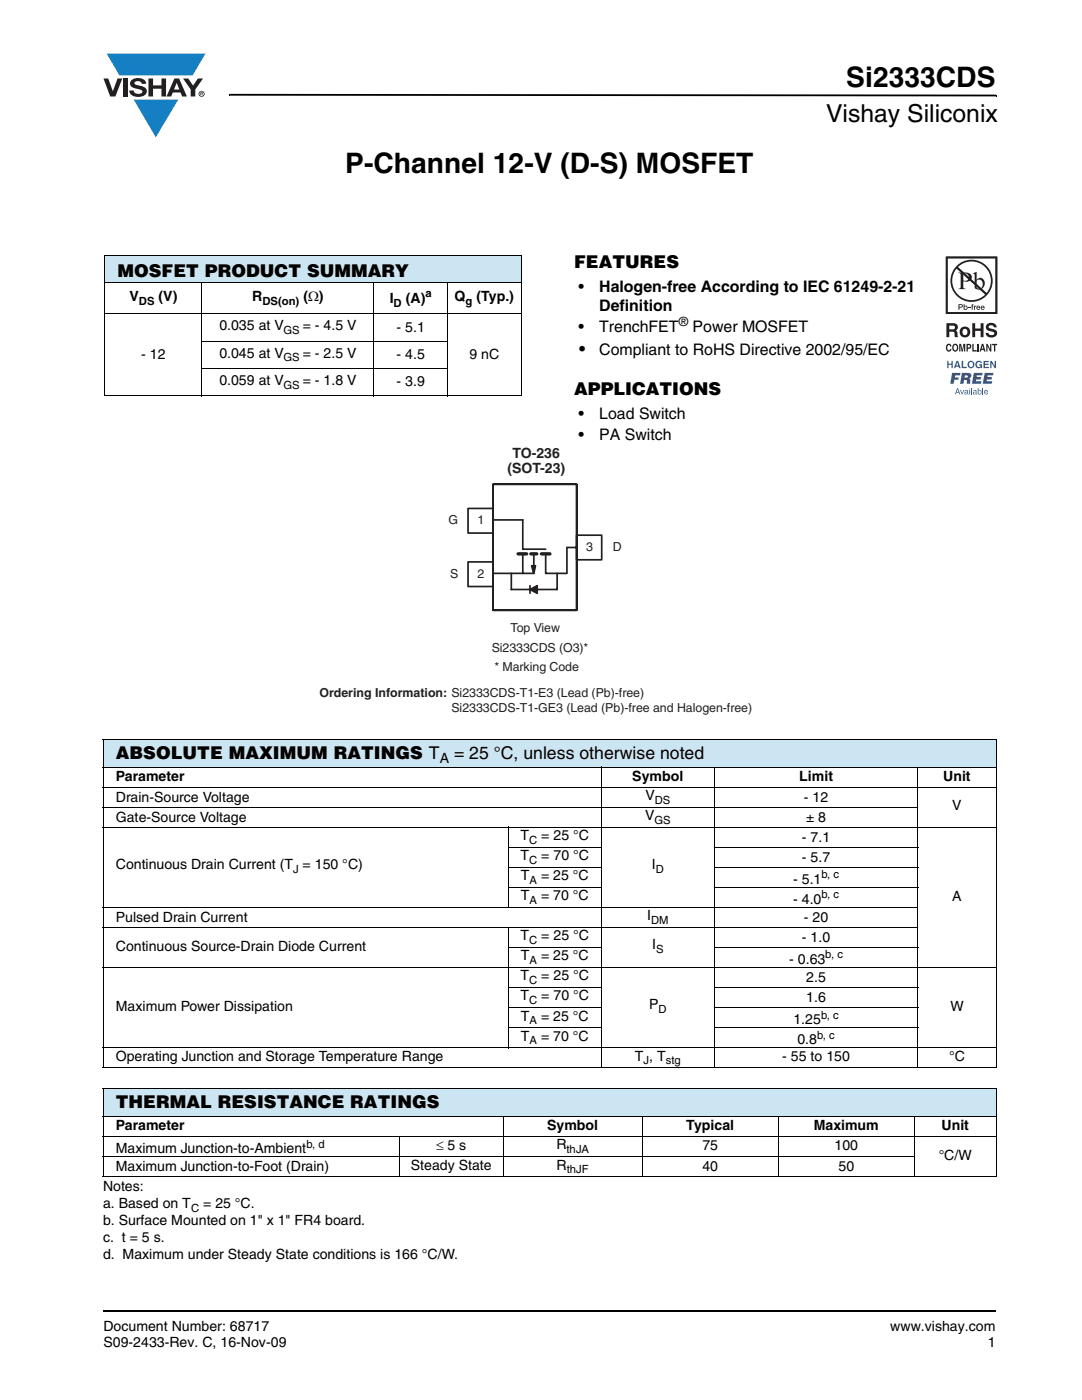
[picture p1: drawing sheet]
<svg xmlns="http://www.w3.org/2000/svg" width="216mm" height="279mm" viewBox="0 0 216 279" stroke-linecap="round" stroke-linejoin="round" font-family="sans-serif">
<g fill="#147fc3">
<path d="M21.3 10.7h19.7l-2.6 4.4h-3.8h-10.8z"/>
<path d="M26.7 19.9h8.9l-4.5 7.5z"/>
</g>
<g fill="#231f20">
<path d="M20.6 15.7h1l.9 2.5 1-2.5h.9l-1.4 3.6h-1z"/>
<path d="M24.6 15.7h.9v3.6h-.9z"/>
<path d="M26.3 16a2.1 2.1 0 0 1 2.8 .3l.1 .4h-.9a.79 .79 0 0 0-.7-.5 .79 .79 0 0 0-.8 .4l.3 .3 1 .2a1.08 1.08 0 0 1 1.2 1.1 1.08 1.08 0 0 1-1.1 1.1 1.73 1.73 0 0 1-2.4-1.2h.9a.96 .96 0 0 0 .8 .6 .96 .96 0 0 0 .9-.4 1.31 1.31 0 0 0-1.2-.6 1.03 1.03 0 0 1-1.1-.6 1.03 1.03 0 0 1 .2-1.1z"/>
<path d="M29.6 15.7h.9v1.3h1.7v-1.3h.9v3.6h-.9v-1.6h-1.7v1.6h-.9z"/>
<path d="M36.5 15.7h1.1l.9 1.4 1-1.4h1l-1.5 2.2v1.4h-.9v-1.4z"/>
<path d="M35.3 16.5l.5 1.4h-1.1zM34.8 15.7l-1.6 3.6h1l.3-.8h1.5l.3 .8h1l-1.6-3.6z"/>
<path d="M39.8 18.7a.46 .46 0 0 1 .9 0 .46 .46 0 0 1-.9 0zM39.6 18.7a.6 .6 0 0 0 1.2 0 .6 .6 0 0 0-1.2 0z"/>
<path d="M40.1 18.5h.2v.2h-.2zM40 18.4v.7h.1v-.3l.4 .3-.2-.3 .2-.2-.1-.2z"/>
</g>
<path d="M45.7 18.7h.2v.4h-.2zM45.9 18.7l152.9 .2v.3l-152.9-.1zM198.8 18.9h.1v.3h-.1zM20.5 261.5h.1v.4h-.1z" fill="#000"/>
<path d="M20.6 261.7h178.2" fill="none" stroke="#000" stroke-width=".36"/>
<path d="M20.9 50.9h83.1v5.5h-83.1z" fill="#cce5f3"/>
<path d="M20.8 50.9h83.3M20.8 56.4h83.3M20.9 51v27.9M40.3 56.3v22.8M74.6 56.3v22.8M89.3 56.3v22.8M104 51v27.9M20.8 62.6h83.3M20.8 79h83.3M40.2 68.1h49.2M40.2 73.5h49.2" fill="none" stroke="#000" stroke-width=".2"/>
<path d="M63.7 88.9h86.4v55.5h-86.4z" fill="#fff"/>
<path d="M98.4 96.6h16.7v25.2h-16.7zM93.4 101.5h5v4.9h-5zM93.4 112.1h5v5h-5zM98.4 114.4h8.1M98.4 103.8h5.9M104.3 110.5v3.9M106.5 110.6v3.7M108.9 110.5v3.9h4.2M113.1 109.3h2M115.1 106.8h5v4.9h-5z" fill="none" stroke="#231f20" stroke-width=".34"/>
<path d="M108 110.5h1.7" fill="none" stroke="#231f20" stroke-width=".68"/>
<path d="M106.1 112.9h.8l-.4 1.5z" fill="#231f20"/>
<path d="M102 114.4v3.2h9.2v-3.2M104.3 103.8v5.8h4.6M105.8 116.9v1.5M106.4 114.3l-.3-1.4h.8l-.4 1.5M107.2 116.9l-1.4 .7" fill="none" stroke="#231f20" stroke-width=".34"/>
<path d="M103.4 110.5h1.7M105.9 110.5h1.2" fill="none" stroke="#231f20" stroke-width=".68"/>
<path d="M105.8 117.6l1.4-.7v1.5z" fill="#231f20"/>
<path d="M107.2 116.9v1.5l-1.4-.8M113.1 109.3v5" fill="none" stroke="#231f20" stroke-width=".34"/>
<path d="M20.6 147.6h178.2v5.5h-178.2z" fill="#cce5f3"/>
<g fill="none" stroke="#000" stroke-width=".2">
<path d="M20.5 147.6h178.4M20.5 153.1h122M20.5 157.1h178.4M20.6 147.7v65.3M120 153v60.2M142.6 153v60.2M142.7 153.1h40.3M183.1 153v60.2M183.2 153.1h15.7M198.8 147.7v65.3M20.5 161.1h162.7M20.5 165.1h178.4"/>
<path d="M101.3 169.1h18.8M101.3 173.1h18.8M101.3 177.1h18.8M101.4 165v16.2M142.5 169.1h40.7M142.5 173.1h40.7M142.5 177.1h40.7M20.5 181.1h162.7M20.5 185.1h162.7M20.5 193.1h178.4M101.3 189.1h18.8M101.3 197.1h18.8"/>
<path d="M101.4 185v24.2M142.5 189.1h40.7M142.5 197.1h40.7M20.5 209.1h178.4M20.5 213.1h178.4M101.3 201.1h18.8M101.3 205.1h18.8M142.5 201.1h40.7M142.5 205.1h40.7"/>
</g>
<path d="M20.6 217.3h178.2v5.5h-178.2z" fill="#cce5f3"/>
<g fill="none" stroke="#000" stroke-width=".2">
<path d="M20.5 217.3h178.4M20.6 217.4v17.3M198.8 217.4v17.3M20.5 222.8h107.6M20.5 226.8h178.4M20.5 230.8h162M20.5 234.8h178.4M79.7 226.7v8.2M100.4 222.7v12.2M128.1 222.7v12.2M128.2 222.8h54.2M155.3 222.7v12.2"/>
<path d="M182.4 222.7v12.2M182.5 222.8h16.4"/>
</g>
<g fill="#fff">
<path d="M187.5 50.4h12.7v29.1h-12.7z"/>
<path d="M188.7 51.2h10.3v27.5h-10.3z"/>
</g>
<path d="M189.1 51.6h9.5v10.7h-9.5zM188.7 51.2v11.4h10.3v-11.4z" fill="#201d1e"/>
<g fill="#3853a3">
<path d="M189 72h.3v.6h.5v-.6h.3v1.5h-.3v-.7h-.5v.7h-.3z"/>
<path d="M191.9 72h.3v1.2h.7v.3h-1z"/>
<path d="M194.8 72.2a.68 .68 0 0 1 1.2 .3l-.9-.2a.55 .55 0 0 0-.2 .5 .55 .55 0 0 0 .4 .5l.4-.4h-.3v-.2h.6v.8h-.2l-.1-.2a.71 .71 0 0 1-1 0 .71 .71 0 0 1 .1-1.1z"/>
<path d="M196.2 72h1.1v.3h-.8v.3h.7v.2h-.7v.4h.8v.3h-1.1z"/>
<path d="M197.6 72h.3l.6 1v-1h.2v1.5h-.3l-.5-1.1v1.1h-.3z"/>
<path d="M190 74.4h1.7l-.1 .5h-1l-.1 .4h.8l-.1 .5h-.8l-.1 .8h-.7z"/>
<path d="M194.3 74.4h1.8l-.1 .5h-1.1v.3h.9l-.1 .5h-.9l-.1 .4h1.1l-.1 .5h-1.8z"/>
<path d="M196.5 74.4h1.7v.5h-1.1l-.1 .3h.9l-.1 .5h-.8l-.1 .4h1.1l-.1 .5h-1.8z"/>
<path d="M191.6 77.8h.1l.3 .8 .2-.8h.2l-.3 .9h-.2z"/>
<path d="M193.8 77.5h.1v1.2h-.1z"/>
<path d="M196 77.5h.2v1.2h-.2z"/>
<path d="M191 72.4l-.2 .5h.4zM190.8 72h.4l.5 1.5h-.3l-.1-.3h-.6l-.1 .3h-.3z"/>
<path d="M193.3 72.8a.47 .47 0 0 0 .9 0 .47 .47 0 0 0-.9 0zM193 72.7a.75 .75 0 0 1 1.5 0 .75 .75 0 0 1-1.5 0z"/>
<path d="M192.6 74.9l-.1 .4h.6l-.1-.4zM191.9 74.4l1.8 .2a.63 .63 0 0 1-.3 1l.2 .2v.8h-.7v-.6l-.3-.2h-.2l-.1 .8h-.7z"/>
<path d="M191.1 77.7l-.2 .5h.3zM191 77.5h.2l.4 1.2h-.2l-.1-.3h-.5l-.1 .3h-.2z"/>
<path d="M192.6 78.4v.2h.1h.2l.1-.3zM192.5 77.9l.3-.1 .3 .1 .2 .8-.8-.1v-.3l.5-.2-.2-.2-.3 .2z"/>
<path d="M193.4 77.8h.2v.9h-.2zM193.4 77.5h.2v.2h-.2z"/>
<path d="M194.3 78.4v.2h.1h.2l.1-.3zM194.2 77.9l.3-.1 .3 .1 .2 .8-.8-.1v-.3l.5-.2-.2-.2-.3 .2z"/>
<path d="M195.2 78.2a.31 .31 0 0 0 .6 0 .31 .31 0 0 0-.6 0zM195.1 77.5h.1v.4a.4 .4 0 0 1 .7 .4 .4 .4 0 0 1-.7 .3l-.1 .1z"/>
<path d="M196.6 78l-.1 .2h.5l-.1-.2zM196.5 77.9h.5l.1 .1 .1 .3h-.7l.3 .3 .3-.2-.2 .3a.47 .47 0 0 1-.5-.2 .47 .47 0 0 1 .1-.6z"/>
</g>
<g fill="#231f20">
<path d="M194 64.5h.6v1.1h1.1v-1.1h.6v2.8h-.6v-1.3h-1.1v1.3h-.6z"/>
<path d="M197 64.6a1.15 1.15 0 0 1 1.9 .7h-.6v-.1a.68 .68 0 0 0-1-.2v.4l.3 .1a1.29 1.29 0 0 1 1.4 1 1.17 1.17 0 0 1-1.2 .9 1.17 1.17 0 0 1-1.1-1h.5l.1 .2a.67 .67 0 0 0 1.1-.1l-.2-.3-.6-.1a.82 .82 0 0 1-.8-.5 .82 .82 0 0 1 .2-1z"/>
<path d="M188.9 68.8l.4-.2 .3 .1 .3 .4-.7-.2a.66 .66 0 0 0 .1 1l.3-.3h.3a.54 .54 0 0 1-.5 .6 .54 .54 0 0 1-.6-.5z"/>
<path d="M191.4 68.6h.4l.2 1.2 .2-1.2h.4v1.5h-.2v-1.2l-.3 1.2h-.2l-.3-1.2v1.2h-.2z"/>
<path d="M194 68.6h.3v1.3h.6v.2h-.9z"/>
<path d="M195.1 68.6h.2v1.5h-.2z"/>
<path d="M196.8 68.6h.3l.5 1.1v-1.1h.2v1.5h-.2l-.6-1v1h-.2z"/>
<path d="M198 68.6h1v.3h-.4v1.2h-.3v-1.2h-.3z"/>
<path d="M193.2 61.3h.5v.2h-.5z"/>
<path d="M194 60.7h.2l-.1 .2 .1 .1v.1h-.1v.7h-.2v-.7h-.1z"/>
<path d="M194.3 61h.2v.2l.3-.2v.2h-.2l-.1 .6h-.2z"/>
<path d="M189.4 65v.7h1a.39 .39 0 0 0 0-.7zM188.8 64.5h1.5a.79 .79 0 0 1 .7 .4 .79 .79 0 0 1-.1 .9l-.2 .2a.98 .98 0 0 1 .4 1.1l.1 .2h-.7l-.2-1-.9-.1v1.1h-.6z"/>
<path d="M192.3 65.7a.63 .63 0 0 0-.2 .8 .63 .63 0 0 0 .7 .3 .63 .63 0 0 0 .2-.8 .63 .63 0 0 0-.7-.3zM191.5 66.3a1.09 1.09 0 0 1 2.1 0 1.09 1.09 0 0 1-2.1 0z"/>
<path d="M190.5 68.9a.64 .64 0 0 0 .1 1h.2a.64 .64 0 0 0-.2-1zM190.2 68.7l.2-.1a.56 .56 0 0 1 .7 .4 .82 .82 0 0 1-.5 1.2h-.2a.89 .89 0 0 1-.2-1.5z"/>
<path d="M193.1 68.9v.4l.4-.1v-.3zM192.9 68.6h.5a.5 .5 0 0 1 .4 .5 .5 .5 0 0 1-.4 .5h-.3v.5h-.2z"/>
<path d="M196.1 69l-.2 .6h.3zM195.9 68.6h.3l.4 1.5h-.2l-.1-.3h-.5l-.1 .3h-.2z"/>
<path d="M189.1 51.6h9.5v10.7h-9.5zM188.7 51.2v11.4h10.3v-11.4z"/>
<path d="M191.4 60.9v.3h.5v-.3zM191.3 60.7l.7 .1 .1 .3-.1 .2-.6 .1v.4h-.1z"/>
<path d="M192.4 61.4a.26 .26 0 0 0 .5 0 .26 .26 0 0 0-.5 0zM192.3 60.7h.2v.4a.38 .38 0 0 1 .5 .1 .38 .38 0 0 1 0 .5 .38 .38 0 0 1-.6 0l-.1 .1z"/>
<path d="M195.1 61.2l-.1 .1h.4l-.2-.2zM195 61.1h.4l.2 .4h-.6l.1 .1h.5a.42 .42 0 0 1-.7 .1 .42 .42 0 0 1 .1-.6z"/>
<path d="M195.9 61.2v.1h.4l-.2-.2zM195.9 61.1h.4l.2 .4h-.6v.1h.6a.42 .42 0 0 1-.7 .1 .42 .42 0 0 1 .1-.6z"/>
<path d="M192.2 54.6v1.3a.75 .75 0 0 0 1.1-.6 .75 .75 0 0 0-1.1-.7zM191.2 54.4a2.81 2.81 0 0 1 2.5 .3 .97 .97 0 0 1-.1 1.2 .97 .97 0 0 1-1.2 .3l-.2-.1v1.1l.1 .3 .4 .2h-1.5l.3-.1 .2-.4v-2.3l-.1-.2z"/>
<path d="M194.9 56v1.4l.1 .1a.72 .72 0 0 0 .8 0 .72 .72 0 0 0 .3-.8 .72 .72 0 0 0-.4-.8 .72 .72 0 0 0-.8 .1zM194.1 54.6l.8-.3v1.6a.89 .89 0 0 1 1.1-.4 .89 .89 0 0 1 .5 1 1.23 1.23 0 0 1-.7 1.2 1.23 1.23 0 0 1-1.3-.2v-2.7z"/>
<path d="M191.2 53.3a3.9 3.9 0 0 1 5.3-.1 3.9 3.9 0 0 1 .4 5.3zM190.9 53.6l5.7 5.2a3.9 3.9 0 0 1-5.3 .1 3.9 3.9 0 0 1-.4-5.3zM189.6 56a4.2 4.2 0 0 0 8.5 0 4.2 4.2 0 0 0-8.5 0z"/>
</g>
<g font-size="5.6">
<text x="168.9" y="17.4">Si2333CDS</text>
<text x="68.9" y="34.5">P-Channel 12-V (D-S) MOSFET</text>
</g>
<text font-size="4.9" x="164.8" y="24.4">Vishay Siliconix</text>
<g font-size="3.5">
<text x="114.6" y="53.5">FEATURES</text>
<text x="23.5" y="55.2">MOSFET PRODUCT SUMMARY</text>
<text x="115.5" y="70.8">•</text>
<text x="114.6" y="78.9">APPLICATIONS</text>
<text x="23.1" y="151.4">ABSOLUTE MAXIMUM RATINGS T</text>
<text x="90.6" y="151.4">= 25 °C, unless otherwise noted</text>
<text x="23.1" y="221.1">THERMAL RESISTANCE RATINGS</text>
</g>
<g font-size="3.2">
<text x="115.4" y="58.2">•</text>
<text x="119.6" y="58.2">Halogen-free According to IEC 61249-2-21</text>
<text x="119.6" y="62.1">Definition</text>
<text x="115.4" y="66.3">•</text>
<text x="119.6" y="66.3">TrenchFET</text>
<text x="119.6" y="70.8">Compliant to RoHS Directive 2002/95/EC</text>
<text x="138.2" y="66.3">Power MOSFET</text>
<text x="115.4" y="83.6">•</text>
<text x="119.6" y="83.6">Load Switch</text>
<text x="115.4" y="87.8">•</text>
<text x="119.6" y="87.8">PA Switch</text>
</g>
<g font-size="2.8">
<text x="25.8" y="60.1">V</text>
<text x="31.6" y="60.1">(V)</text>
<text x="43.8" y="65.9">0.035 at V</text>
<text x="50.3" y="60.1">R</text>
<text x="60.4" y="65.9">= - 4.5 V</text>
<text x="60.5" y="60.1">(Ω)</text>
<text x="77.8" y="60.5">I</text>
<text x="81" y="60.5">(A)</text>
<text x="90.7" y="60.1">Q</text>
<text x="95.1" y="60.1">(Typ.)</text>
<text x="28.2" y="71.6">- 12</text>
<text x="43.8" y="71.4">0.045 at V</text>
<text x="60.4" y="71.4">= - 2.5 V</text>
<text x="79.1" y="66.2">- 5.1</text>
<text x="79.1" y="71.6">- 4.5</text>
<text x="93.7" y="71.6">9 nC</text>
<text x="43.8" y="76.8">0.059 at V</text>
<text x="60.4" y="76.8">= - 1.8 V</text>
<text x="79.1" y="77.1">- 3.9</text>
<text x="23.1" y="155.9">Parameter</text>
<text x="87.8" y="152.3">A</text>
<text x="126.2" y="155.9">Symbol</text>
<text x="159.5" y="155.9">Limit</text>
<text x="188.2" y="155.9">Unit</text>
<text x="23.1" y="160">Drain-Source Voltage</text>
<text x="128.8" y="159.7">V</text>
<text x="160.4" y="160">- 12</text>
<text x="190" y="161.7">V</text>
<text x="23.1" y="164">Gate-Source Voltage</text>
<text x="103.9" y="167.7">T</text>
<text x="108" y="167.7">= 25 °C</text>
<text x="128.7" y="163.7">V</text>
<text x="160.8" y="164">± 8</text>
<text x="23.1" y="173.5">Continuous Drain Current (T = 150 °C)</text>
<text x="103.9" y="171.7">T</text>
<text x="108" y="171.7">= 70 °C</text>
<text x="130.1" y="173.5">I</text>
<text x="160" y="168">- 7.1</text>
<text x="160" y="172">- 5.7</text>
<text x="103.9" y="179.7">T</text>
<text x="103.9" y="175.7">T</text>
<text x="108" y="175.7">= 25 °C</text>
<text x="108" y="179.7">= 70 °C</text>
<text x="158.3" y="176.4">- 5.1</text>
<text x="190" y="179.7">A</text>
<text x="23.1" y="184">Pulsed Drain Current</text>
<text x="129.1" y="183.7">I</text>
<text x="158.3" y="180.4">- 4.0</text>
<text x="160.4" y="184">- 20</text>
<text x="23.1" y="189.7">Continuous Source-Drain Diode Current</text>
<text x="103.9" y="187.7">T</text>
<text x="103.9" y="191.7">T</text>
<text x="108" y="191.7">= 25 °C</text>
<text x="108" y="187.7">= 25 °C</text>
<text x="130.1" y="189.5">I</text>
<text x="160" y="188">- 1.0</text>
<text x="103.9" y="195.7">T</text>
<text x="108" y="195.7">= 25 °C</text>
<text x="157.5" y="192.4">- 0.63</text>
<text x="160.9" y="196">2.5</text>
<text x="23.1" y="201.7">Maximum Power Dissipation</text>
<text x="103.9" y="199.7">T</text>
<text x="103.9" y="203.7">T</text>
<text x="108" y="203.7">= 25 °C</text>
<text x="108" y="199.7">= 70 °C</text>
<text x="129.5" y="201.5">P</text>
<text x="160.9" y="200">1.6</text>
<text x="189.6" y="201.7">W</text>
<text x="103.9" y="207.7">T</text>
<text x="108" y="207.7">= 70 °C</text>
<text x="158.3" y="204.4">1.25</text>
<text x="159.1" y="208.4">0.8</text>
<text x="23.1" y="211.7">Operating Junction and Storage Temperature Range</text>
<text x="126.7" y="211.7">T , T</text>
<text x="156.1" y="211.8">- 55 to 150</text>
<text x="189.4" y="211.7">°C</text>
<text x="23.1" y="225.6">Parameter</text>
<text x="109.2" y="225.6">Symbol</text>
<text x="136.9" y="225.6">Typical</text>
<text x="162.4" y="225.6">Maximum</text>
<text x="187.9" y="225.6">Unit</text>
<text x="23.1" y="230.1">Maximum Junction-to-Ambient</text>
<text x="23.1" y="233.8">Maximum Junction-to-Foot (Drain)</text>
<text x="82" y="233.5">Steady State</text>
<text x="87" y="229.5">≤ 5 s</text>
<text x="111" y="229.4">R</text>
<text x="111.1" y="233.4">R</text>
<text x="140.1" y="229.6">75</text>
<text x="140.1" y="233.8">40</text>
<text x="166.5" y="229.6">100</text>
<text x="167.3" y="233.8">50</text>
<text x="187.3" y="231.5">°C/W</text>
<text x="20.6" y="237.8">Notes:</text>
<text x="20.6" y="244.5">b. Surface Mounted on 1&quot; x 1&quot; FR4 board.</text>
<text x="20.6" y="241.1">a. Based on T</text>
<text x="40.6" y="241.1">= 25 °C.</text>
<text x="20.6" y="247.8">c. t = 5 s.</text>
<text x="20.6" y="251.2">d. Maximum under Steady State conditions is 166 °C/W.</text>
<text x="20.6" y="265.6">Document Number: 68717</text>
<text x="20.6" y="268.8">S09-2433-Rev. C, 16-Nov-09</text>
<text x="177.7" y="265.6">www.vishay.com</text>
<text x="197.1" y="268.8">1</text>
</g>
<g font-size="2.8" fill="#231f20">
<text x="101.3" y="94.4">(SOT-23)</text>
<text x="102.3" y="91.3">TO-236</text>
</g>
<text font-size="2.5" x="135.4" y="65">®</text>
<g font-size="2.5" fill="#231f20">
<text x="89.5" y="104.6">G</text>
<text x="95.3" y="104.6">1</text>
<text x="116.9" y="109.9">3</text>
<text x="122.3" y="109.9">D</text>
<text x="89.8" y="115.3">S</text>
<text x="95.3" y="115.3">2</text>
<text x="98.1" y="130.2">Si2333CDS (O3)*</text>
<text x="101.9" y="126.1">Top View</text>
<text x="98.6" y="133.9">* Marking Code</text>
<text x="63.7" y="139.1">Ordering Information: Si2333CDS-T1-E3 (Lead (Pb)-free)</text>
<text x="90.1" y="142.1">Si2333CDS-T1-GE3 (Lead (Pb)-free and Halogen-free)</text>
</g>
<g font-size="2.2">
<text x="84.9" y="59.3">a</text>
<text x="27.7" y="60.8">DS</text>
<text x="52.4" y="60.8">DS(on)</text>
<text x="78.5" y="61.2">D</text>
<text x="92.9" y="60.8">g</text>
<text x="56.5" y="66.6">GS</text>
<text x="56.5" y="72.1">GS</text>
<text x="56.5" y="77.5">GS</text>
<text x="130.7" y="160.4">DS</text>
<text x="130.6" y="164.4">GS</text>
<text x="105.6" y="168.4">C</text>
<text x="105.6" y="172.4">C</text>
<text x="58.5" y="174.2">J</text>
<text x="105.7" y="176.4">A</text>
<text x="130.9" y="174.2">D</text>
<text x="163.9" y="175.3">b, c</text>
<text x="163.9" y="179.3">b, c</text>
<text x="105.7" y="180.4">A</text>
<text x="129.9" y="184.4">DM</text>
<text x="105.6" y="188.4">C</text>
<text x="130.9" y="190.2">S</text>
<text x="164.7" y="191.3">b, c</text>
<text x="105.6" y="196.4">C</text>
<text x="105.7" y="192.4">A</text>
<text x="105.6" y="200.4">C</text>
<text x="131.4" y="202.2">D</text>
<text x="163.8" y="203.3">b, c</text>
<text x="105.7" y="204.4">A</text>
<text x="105.7" y="208.4">A</text>
<text x="163" y="207.3">b, c</text>
<text x="128.4" y="212.4">J</text>
<text x="132.8" y="212.4">stg</text>
<text x="61.1" y="229">b, d</text>
<text x="113.1" y="230.1">thJA</text>
<text x="113.1" y="234.1">thJF</text>
<text x="38.1" y="241.8">C</text>
</g>
</svg>
